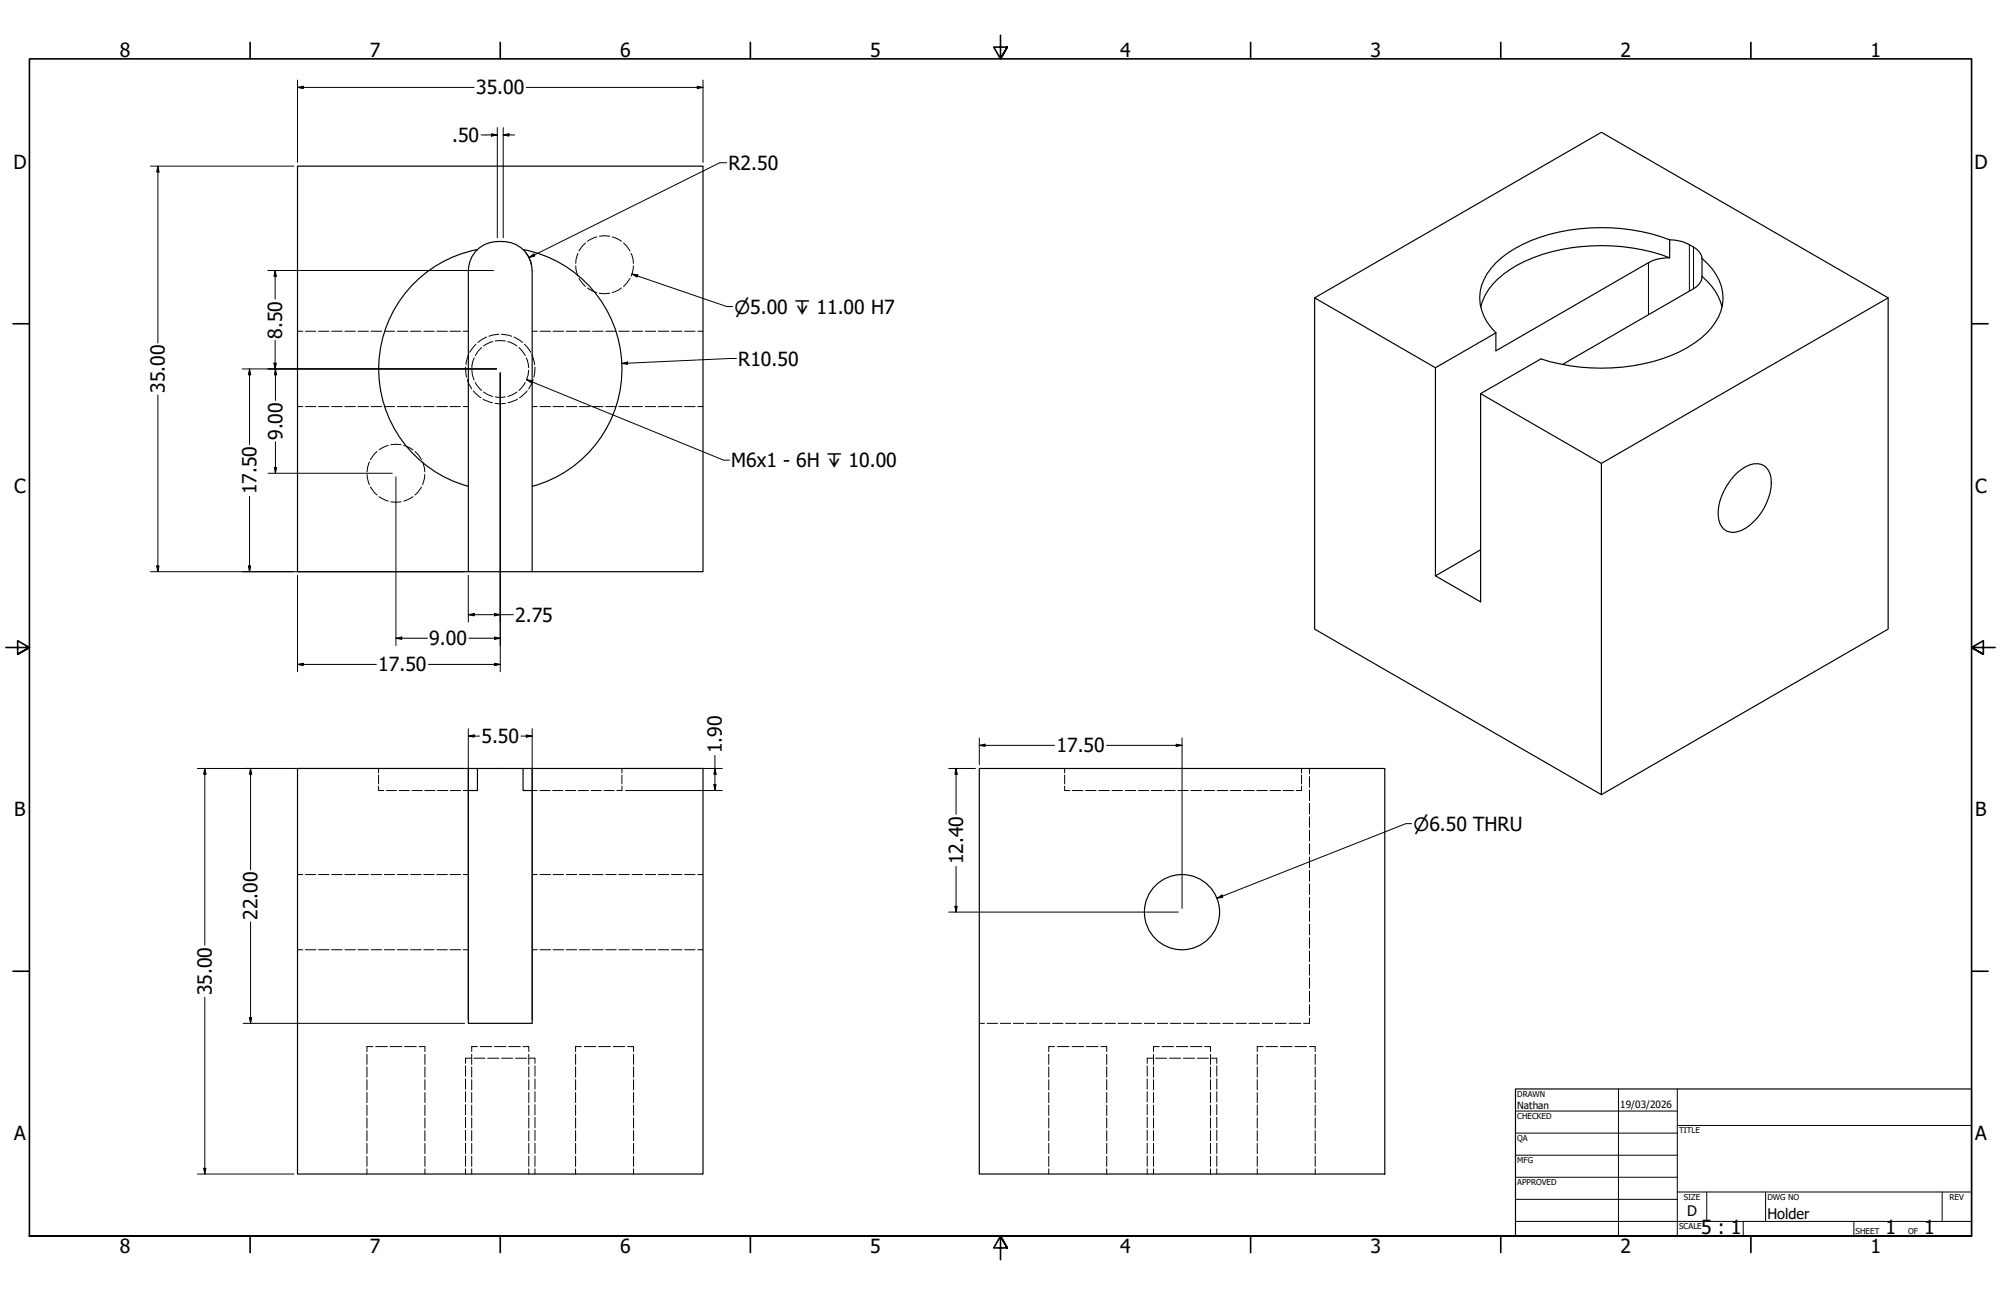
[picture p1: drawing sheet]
<svg xmlns="http://www.w3.org/2000/svg" width="864mm" height="559mm" viewBox="0 0 864 559" stroke-linecap="round" stroke-linejoin="round" font-family="sans-serif">
<!-- layer: Hidden (ANSI) -->
<g fill="none" stroke="#000" stroke-width=".43">
<path d="M248.5 114.7l.1 1.7 .8 2.7M249.4 109.3l-.8 2.7-.1 1.7M252.7 104.8l-1.4 1.4-1.4 2.1M257.6 102.2l-3 1.2-1 .7M258.7 101.9h4.4M264.2 102.2l2.9 1.2 1.1 .7M269.1 104.8l2.8 3.5M272.4 109.3l.8 2.7 .2 1.7M273.4 114.7l-.2 1.7-.8 2.7M249.9 120.1l2.8 3.5M253.6 124.3l4 1.9M258.7 126.5l2.2 .2 2.2-.2"/>
<path d="M268.2 124.3l-4 1.9M271.9 120.1l-2.8 3.5M128.4 142.9h2.3M131.8 142.9h4.5M137.5 142.9h4.5M143.1 142.9h4.6M148.8 142.9h4.6M154.5 142.9h4.5M160.1 142.9h4.6M165.9 142.9h4.5M171.5 142.9h4.6M177.2 142.9h4.5"/>
<path d="M182.9 142.9h4.5M188.5 142.9h4.6M194.2 142.9h4.6M199.9 142.9h2.2M203.6 159.8l.3 2.1 .7 2.1M204.7 154.4l-1.1 4.3M207.8 150l-2.7 3.4M212.7 147.4l-4 1.9M213.7 147.1h4.4M219.1 147.4l4 1.9M224 150l2.7 3.4M227.1 154.4l1.1 4.3"/>
<path d="M228.2 159.8l-.3 2.1-.7 2.1M229.7 142.9h2.2M233 142.9h4.6M238.7 142.9h4.6M244.4 142.9h4.5M250.1 142.9h4.5M255.7 142.9h4.6M261.4 142.9h4.5M267.1 142.9h4.6M272.8 142.9h4.5M278.4 142.9h4.6M284.1 142.9h4.6"/>
<path d="M289.8 142.9h4.5M295.5 142.9h4.5M301.1 142.9h2.3M128.4 175.5h2.3M131.8 175.5h4.5M137.5 175.5h4.5M143.1 175.5h4.6M148.8 175.5h4.6M154.5 175.5h4.5M160.1 175.5h4.6M165.9 175.5h4.5M171.5 175.5h4.6"/>
<path d="M177.2 175.5h4.5M182.9 175.5h4.5M188.5 175.5h4.6M194.2 175.5h4.6M199.9 175.5h2.2M205.1 165l2.7 3.5M208.7 169.2l3.9 1.9M213.7 171.3h4.4M223.1 169.2l-3.9 1.9M226.7 165l-2.7 3.5M229.7 175.5h2.2M233 175.5h4.6"/>
<path d="M238.7 175.5h4.6M244.4 175.5h4.5M250.1 175.5h4.5M255.7 175.5h4.6M261.4 175.5h4.5M267.1 175.5h4.6M272.8 175.5h4.5M278.4 175.5h4.6M284.1 175.5h4.6M289.8 175.5h4.5M295.5 175.5h4.5M301.1 175.5h2.3"/>
<path d="M159.4 199.3l-.8 2.8-.2 1.5M162.7 194.8l-2.8 3.5M167.6 192.2l-4 1.9M168.7 191.9h4.4M174.2 192.2l4 1.9M179.1 194.8l1.4 1.4 1.4 2.1M182.4 199.3l.8 2.8 .1 1.5M158.4 204.8l.2 1.6 .8 2.7M159.9 210.1l2.8 3.5M163.6 214.3l4 1.9M168.7 216.5h4.4M178.2 214.3l-4 1.9"/>
<path d="M181.9 210.1l-1.4 2.2-1.4 1.3M183.3 204.8l-.1 1.6-.8 2.7M163.4 339.2v1.9h2.2M163.4 331.6v1.9M163.4 334.5v3.8M268.4 339.2v1.9h-2.2M268.4 331.6v1.9M268.4 334.5v3.8M459.5 339.2v1.9h2.2M459.5 331.6v1.9M459.5 334.5v3.8M561.7 339.2v1.9h-2.3"/>
<path d="M561.7 331.6v1.9M561.7 334.5v3.8M565.1 331.6v2.3M565.1 335.1v4.6M166.8 341.1h4.3M172.3 341.1h4.4M177.8 341.1h4.4M183.3 341.1h4.5M188.8 341.1h4.5M194.4 341.1h4.4M200 341.1h2.1M229.7 341.1h2.1"/>
<path d="M233 341.1h4.4M238.5 341.1h4.5M244 341.1h4.5M249.6 341.1h4.4M255.1 341.1h4.4M260.7 341.1h4.3M462.9 341.1h4.5M468.6 341.1h4.5M474.2 341.1h4.6M479.9 341.1h4.5M485.6 341.1h4.6M491.3 341.1h4.5"/>
<path d="M497 341.1h4.5M502.6 341.1h4.6M508.3 341.1h4.5M514 341.1h4.5M519.7 341.1h4.5M525.3 341.1h4.6M531.1 341.1h4.5M536.7 341.1h4.6M542.4 341.1h4.5M548.1 341.1h4.5M553.7 341.1h4.6M565.1 340.9v4.6"/>
<path d="M565.1 346.6v4.7M565.1 352.4v4.7M565.1 358.2v4.6M128.4 377.4h2.3M131.8 377.4h4.5M137.5 377.4h4.5M143.1 377.4h4.6M148.8 377.4h4.6M154.5 377.4h4.5M160.1 377.4h4.6M165.9 377.4h4.5M171.5 377.4h4.6"/>
<path d="M177.2 377.4h4.5M182.9 377.4h4.5M188.5 377.4h4.6M194.2 377.4h4.6M199.9 377.4h2.2M229.7 377.4h2.2M233 377.4h4.6M238.7 377.4h4.6M244.4 377.4h4.5M250.1 377.4h4.5M255.7 377.4h4.6M261.4 377.4h4.5"/>
<path d="M267.1 377.4h4.6M272.8 377.4h4.5M278.4 377.4h4.6M284.1 377.4h4.6M289.8 377.4h4.5M295.5 377.4h4.5M301.1 377.4h2.3M565.1 364v4.7M565.1 369.8v4.7M565.1 375.6v4.6M565.1 381.4v4.6M565.1 387.2v4.6"/>
<path d="M565.1 392.9v4.7M565.1 398.8v4.6M128.4 409.8h2.3M131.8 409.8h4.5M137.5 409.8h4.5M143.1 409.8h4.6M148.8 409.8h4.6M154.5 409.8h4.5M160.1 409.8h4.6M165.9 409.8h4.5M171.5 409.8h4.6M177.2 409.8h4.5"/>
<path d="M182.9 409.8h4.5M188.5 409.8h4.6M194.2 409.8h4.6M199.9 409.8h2.2M229.7 409.8h2.2M233 409.8h4.6M238.7 409.8h4.6M244.4 409.8h4.5M250.1 409.8h4.5M255.7 409.8h4.6M261.4 409.8h4.5M267.1 409.8h4.6"/>
<path d="M272.8 409.8h4.5M278.4 409.8h4.6M284.1 409.8h4.6M289.8 409.8h4.5M295.5 409.8h4.5M301.1 409.8h2.3M565.1 404.6v4.6M565.1 410.3v4.7M565.1 416.1v4.7M565.1 439.3v2.3h-2.5M565.1 421.9v4.6M565.1 427.7v4.6"/>
<path d="M565.1 433.5v4.6M158.4 454.9v4.4M160.9 451.6h-2.5v2.2M162.2 451.6h4.9M168.4 451.6h5M174.6 451.6h5M180.9 451.6h2.5v2.2M183.4 454.9v4.4M200.9 456.6h2.4M203.6 454.9v4.4M204.5 456.6h4.8M206.1 451.6h-2.5v2.2"/>
<path d="M207.3 451.6h4.9M210.5 456.6h4.8M213.4 451.6h5M216.5 456.6h4.8M219.6 451.6h4.9M222.5 456.6h4.8M225.7 451.6h2.5v2.2M228.2 454.9v4.4M228.5 456.6h2.4M248.4 454.9v4.4M250.9 451.6h-2.5v2.2M252.2 451.6h5"/>
<path d="M258.4 451.6h5M264.7 451.6h4.9M270.9 451.6h2.5v2.2M273.4 454.9v4.4M422.7 441.6h2.2M426 441.6h4.5M431.7 441.6h4.5M437.3 441.6h4.5M443 441.6h4.5M448.6 441.6h4.5M452.6 454.9v4.4M454.3 441.6h4.5"/>
<path d="M455.1 451.6h-2.5v2.2M456.4 451.6h5M459.9 441.6h4.5M462.7 451.6h4.9M465.6 441.6h4.5M468.9 451.6h5M471.2 441.6h4.5M475.1 451.6h2.5v2.2M476.9 441.6h4.5M477.6 454.9v4.4M482.5 441.6h4.5M488.2 441.6h4.5"/>
<path d="M493.8 441.6h4.5M495.1 456.6h2.4M497.8 454.9v4.4M498.7 456.6h4.9M499.5 441.6h4.5M500.3 451.6h-2.5v2.2M501.5 451.6h5M504.8 456.6h4.7M505.1 441.6h4.6M507.7 451.6h4.9M510.7 456.6h4.9M510.8 441.6h4.5"/>
<path d="M513.8 451.6h4.9M516.4 441.6h4.6M516.8 456.6h4.7M519.9 451.6h2.5v2.2M522.1 441.6h4.5M522.4 454.9v4.4M522.7 456.6h2.4M527.7 441.6h4.6M533.4 441.6h4.5M539.1 441.6h4.5M542.6 454.9v4.4M544.7 441.6h4.5"/>
<path d="M545.1 451.6h-2.5v2.2M546.4 451.6h5M550.4 441.6h4.7M552.6 451.6h5.1M556.4 441.6h5M558.9 451.6h5M565.1 451.6h2.5v2.2M567.6 454.9v4.4M158.4 460.4v4.4M158.4 465.9v4.4M158.4 471.4v4.4M158.4 476.9v4.4"/>
<path d="M183.4 460.4v4.4M183.4 465.9v4.4M183.4 471.4v4.4M183.4 476.9v4.4M203.6 460.4v4.4M203.6 465.9v4.4M203.6 471.4v4.4M203.6 476.9v4.4M228.2 460.4v4.4M228.2 465.9v4.4M228.2 471.4v4.4M228.2 476.9v4.4"/>
<path d="M248.4 460.4v4.4M248.4 465.9v4.4M248.4 471.4v4.4M248.4 476.9v4.4M273.4 460.4v4.4M273.4 465.9v4.4M273.4 471.4v4.4M273.4 476.9v4.4M452.6 460.4v4.4M452.6 465.9v4.4M452.6 471.4v4.4M452.6 476.9v4.4"/>
<path d="M477.6 460.4v4.4M477.6 465.9v4.4M477.6 471.4v4.4M477.6 476.9v4.4M497.8 460.4v4.4M497.8 465.9v4.4M497.8 471.4v4.4M497.8 476.9v4.4M522.4 460.4v4.4M522.4 465.9v4.4M522.4 471.4v4.4M522.4 476.9v4.4"/>
<path d="M542.6 460.4v4.4M542.6 465.9v4.4M542.6 471.4v4.4M542.6 476.9v4.4M567.6 460.4v4.4M567.6 465.9v4.4M567.6 471.4v4.4M567.6 476.9v4.4M158.4 482.4v4.4M158.4 487.9v4.4M158.4 493.4v4.4M158.4 498.9v4.4"/>
<path d="M183.4 482.4v4.4M183.4 487.9v4.4M183.4 493.4v4.4M183.4 498.9v4.4M203.6 482.4v4.4M203.6 487.9v4.4M203.6 493.4v4.4M203.6 498.9v4.4M228.2 482.4v4.4M228.2 487.9v4.4M228.2 493.4v4.4M228.2 498.9v4.4"/>
<path d="M248.4 482.4v4.4M248.4 487.9v4.4M248.4 493.4v4.4M248.4 498.9v4.4M273.4 482.4v4.4M273.4 487.9v4.4M273.4 493.4v4.4M273.4 498.9v4.4M452.6 482.4v4.4M452.6 487.9v4.4M452.6 493.4v4.4M452.6 498.9v4.4"/>
<path d="M477.6 482.4v4.4M477.6 487.9v4.4M477.6 493.4v4.4M477.6 498.9v4.4M497.8 482.4v4.4M497.8 487.9v4.4M497.8 493.4v4.4M497.8 498.9v4.4M522.4 482.4v4.4M522.4 487.9v4.4M522.4 493.4v4.4M522.4 498.9v4.4"/>
<path d="M542.6 482.4v4.4M542.6 487.9v4.4M542.6 493.4v4.4M542.6 498.9v4.4M567.6 482.4v4.4M567.6 487.9v4.4M567.6 493.4v4.4M567.6 498.9v4.4M158.4 504.4v2.2M183.4 504.4v2.2M203.6 504.4v2.2M228.2 504.4v2.2"/>
<path d="M248.4 504.4v2.2M273.4 504.4v2.2M452.6 504.4v2.2M477.6 504.4v2.2M497.8 504.4v2.2M522.4 504.4v2.2M542.6 504.4v2.2M567.6 504.4v2.2"/>
</g>
<!-- layer: Hidden Narrow (ANSI) -->
<g fill="none" stroke="#000" stroke-width=".43">
<path d="M200.9 158.4l.5 4.4M202.2 153l-1.1 4.3M205.4 148.5l-2.6 3.5M210 145.4l-3.8 2.4M215.3 144.3l-4.3 .8M216.5 144.3l4.3 .8M221.8 145.4l3.8 2.4M226.4 148.5l2.6 3.5M229.6 153l1.1 4.3M230.9 158.4l-.5 4.4M201.7 163.8l1.9 4M204.3 168.7l3.3 2.9"/>
<path d="M208.5 172.2l4.1 1.6M213.7 174.1h4.4M223.3 172.2l-4.1 1.6M227.5 168.7l-3.3 2.9M230.1 163.8l-1.9 4M200.9 456.6v2.3M200.9 459.9v4.5M230.9 456.6v2.3M230.9 459.9v4.5M495.1 456.6v2.3M495.1 459.9v4.5M525.1 456.6v2.3"/>
<path d="M525.1 459.9v4.5M200.9 465.5v4.5M200.9 471v4.5M200.9 476.6v4.5M230.9 465.5v4.5M230.9 471v4.5M230.9 476.6v4.5M495.1 465.5v4.5M495.1 471v4.5M495.1 476.6v4.5M525.1 465.5v4.5M525.1 471v4.5"/>
<path d="M525.1 476.6v4.5M200.9 482.2v4.4M200.9 487.7v4.4M200.9 493.3v4.4M200.9 498.8v4.4M230.9 482.2v4.4M230.9 487.7v4.4M230.9 493.3v4.4M230.9 498.8v4.4M495.1 482.2v4.4M495.1 487.7v4.4M495.1 493.3v4.4"/>
<path d="M495.1 498.8v4.4M525.1 482.2v4.4M525.1 487.7v4.4M525.1 493.3v4.4M525.1 498.8v4.4M200.9 504.4v2.2M230.9 504.4v2.2M495.1 504.4v2.2M525.1 504.4v2.2"/>
</g>
<!-- layer: Visible (ANSI) -->
<g fill="none" stroke="#000" stroke-width=".51">
<path d="M202.1 116.7v130h27.6v-130M206.1 107.7a12.5 12.5 0 0 0-3.9 9M206.1 107.7a52.5 52.5 0 0 0-42.6 49.5 52.5 52.5 0 0 0 38.7 52.7M214.6 104.2h2.6M214.7 104.3a12.5 12.5 0 0 0-8.6 3.4M217.1 104.3a12.5 12.5 0 0 1 12.5 12.4M225.8 107.7a52.5 52.5 0 0 1 42.6 49.5 52.5 52.5 0 0 1-38.7 52.7M720.6 103.5a17.3 17.3 0 0 1 13.3 5.8l.7 2.2M720.6 111.3a18.7 18.7 0 0 0-9.1 2l-65.9 38.1v-7.8M720.6 103.5a84.1 84.1 0 0 0-63.4 2 31.7 31.7 0 0 0-17.8 17.8 20.2 20.2 0 0 0 6.2 20.3M720.6 111.3a84.5 84.5 0 0 0-62.4 1.4 33.5 33.5 0 0 0-18.4 17.2l-.7 2.5M720.6 103.5v7.8"/>
<path d="M734.6 119.3a6 6 0 0 1-3.7 5.3l-56.6 32.7M734.6 111.5a21.2 21.2 0 0 1 8.2 22.6 29.7 29.7 0 0 1-14.8 16 81.4 81.4 0 0 1-54.7 6.9l-8.3-2.1-26 15v89.8l-19.5-11.2 19.5-11.3M734.6 119.3a24.9 24.9 0 0 1 8.6 13.1M734.6 111.5v7.8M567.4 128.5v143l123.7 71.4v-142.9M814.9 128.5v143l-123.8 71.4M619.5 158.7l-52.1-30.2 123.7-71.4 123.8 71.4-123.8 71.5-52.1-30.1M645.6 143.6l-26.1 15.1v89.8M749.9 203.8a11.1 11.1 0 0 1 10.1-3.5 7.5 7.5 0 0 1 4.5 8 24.7 24.7 0 0 1-12.9 20.6 6.6 6.6 0 0 1-7-.1 6.6 6.6 0 0 1-3-6.3 25.2 25.2 0 0 1 8.3-18.7zM202.1 246.7h-73.7v-175h175v175h-73.7M202.1 331.6v110h27.6v-110M202.1 331.6h-73.7v175h175v-175h-77.7"/>
<path d="M202.1 331.6h4M422.7 331.6h175v175h-175zM202.1 341.1h4v-9.5h19.6v9.5h4"/>
<circle cx="510.1" cy="393.6" r="16.2"/>
</g>
<!-- layer: Visible Narrow (ANSI) -->
<path d="M711.5 113.3v22.5M729.1 105.6v20M730.9 106.6v18" fill="none" stroke="#000" stroke-width=".43"/>
<!-- layer: Border (ANSI) -->
<g fill="none" stroke="#000" stroke-width=".7">
<path d="M107.9 18.3v7.1M215.9 18.3v7.1M323.8 18.3v7.1M431.8 15.2v10.2l-2.9-5.1h5.8l-2.9 5.1 2.9-5.1M539.8 18.3v7.1M647.7 18.3v7.1M755.6 18.3v7.1M5.6 139.7h7.1M850.9 139.7h7.1M2.5 279.4h10.2l-5.1-2.9v5.8l5.1-2.9-5.1 2.9M861.1 279.4h-10.2l5.1-2.9v5.8l-5.1-2.9 5.1 2.9M5.6 419.1h7.1"/>
<path d="M850.9 419.1h7.1M12.7 533.4v-508h838.2v508h-838.2h838.2M107.9 533.4v7.1M215.9 533.4v7.1M323.8 533.4v7.1M434.7 538.5l-2.9-5.1 2.9 5.1h-5.8l2.9-5.1v10.2M539.8 533.4v7.1M647.7 533.4v7.1M755.6 533.4v7.1"/>
</g>
<!-- layer: Title (ANSI) -->
<g fill="none" stroke="#000" stroke-width=".43">
<path d="M654 479.4h69.9M698.5 469.9v63.5M723.9 469.9v63.5M654 488.9h69.9M654 498.5h69.9M723.9 485.6h127M654 508h69.9M654 517.5h69.9M723.9 514.3h127M736.6 514.3v12.7M762 514.3v12.7M838.2 514.3v12.7"/>
<path d="M654 527h196.9M752.3 527v6.4M800.1 527v6.4"/>
</g>
<path d="M654 469.9h196.9v63.5h-196.9z" fill="none" stroke="#000" stroke-width=".51"/>
<!-- layer: Dimension (ANSI) -->
<g fill="none" stroke="#000" stroke-width=".43">
<path d="M128.4 37.7l2.5-.5v1zM128.4 37.7h76.3M128.4 34.5v35.6M227.1 37.7h76.3M300.9 37.2l2.5 .5-2.5 .5zM303.4 34.5v35.6M207.6 58.2h7M212.2 57.7l2.4 .5-2.4 .5zM214.6 55.1v47.5M217.2 58.2l2.4-.5v1zM217.2 58.2h4.9M217.2 55.1v47.5"/>
<path d="M65 71.7h61.8M68.1 71.7l.5 2.5h-1zM68.1 71.7v76.3M313.6 70.2h-3l-82.3 40.9M115.6 116.7h97.4M118.7 116.7l.6 2.5h-1.1zM118.7 116.7v12.3M226.8 108.9a12.5 12.5 0 0 1 2.5 5.3M228.3 111.1l2.1-1.5 .4 .9zM104.5 159.2h109.8M107.7 159.2l.5 2.5h-1zM107.7 159.2v32.6"/>
<path d="M118.2 156.7h1.1l-.6 2.5zM118.7 146.9v12.3M118.9 159.2l.5 2.5h-1zM118.9 159.2v13.6M268.4 156.8l2.4-.6 .1 1zM317.8 154.7l-49.4 2.1M68.1 170.4v76.3M215.9 160.8v129.1M118.9 190.6v13.6M107.7 214.2v32.5M115.7 204.2h53.6M118.4 201.7h1l-.5 2.5z"/>
<path d="M170.9 205.8v72.8M65 246.7h135.5M67.6 244.2h1l-.5 2.5zM107.2 244.2h1l-.5 2.5zM128.4 248.3v41.6M202.1 248.3v20.1M170.9 275.4l2.5-.5v1zM170.9 275.4h13.6M202.1 265.2l2.6-.5v1zM202.1 265.2h19.5M202.3 275.4h13.6M213.4 274.9l2.5 .5-2.5 .5z"/>
<path d="M213.4 264.7l2.5 .5-2.5 .5zM128.4 286.7l2.5-.5v1zM128.4 286.7h34M184.9 286.7h31M213.4 286.2l2.5 .5-2.5 .5zM202.1 317.6l2.6-.5v1zM202.1 317.6h4.8M202.1 314.5v125.5M224.9 317.6h4.8M227.1 317.1l2.6 .5-2.6 .5zM229.7 314.5v125.5M422.7 318.5v11.5"/>
<path d="M510.2 318.5v73.5M85.2 331.6h115.3M88.4 331.6l.5 2.5h-1zM88.4 331.6v76.3M108.1 331.6l.5 2.5h-1zM108.1 331.6v43.7M270 331.6h41.7M308.1 338.6h1l-.6 2.5zM308.5 331.6l.6 2.5h-1zM308.5 325.9v15.2M409.4 331.6h11.6M412.6 331.6l.5 2.5h-1z"/>
<path d="M412.6 331.6v19.7M422.7 321.6l2.4-.5v1zM422.7 321.6h32.5M477.6 321.6h32.6M507.6 321.1l2.6 .5-2.6 .5zM270 341.1h41.7M412.6 373.8v19.8M108.1 397.8v43.8M409.4 393.6h99.1M412.1 391.1h1l-.5 2.5zM88.4 430.3v76.3M107.6 439.1h1l-.5 2.5z"/>
<path d="M105 441.6h95.5M85.2 506.6h41.6M87.9 504.1h1l-.5 2.5z"/>
</g>
<g fill="#000">
<path d="M128.4 37.7l2.5-.5v1zM300.9 37.2l2.5 .5-2.5 .5zM212.2 57.7l2.4 .5-2.4 .5zM217.2 58.2l2.4-.5v1zM68.1 71.7l.5 2.5h-1zM118.7 116.7l.6 2.5h-1.1zM228.3 111.1l2.1-1.5 .4 .9zM118.2 156.7h1.1l-.6 2.5zM268.4 156.8l2.4-.6 .1 1zM107.7 159.2l.5 2.5h-1zM118.9 159.2l.5 2.5h-1zM118.4 201.7h1l-.5 2.5z"/>
<path d="M67.6 244.2h1l-.5 2.5zM107.2 244.2h1l-.5 2.5zM170.9 275.4l2.5-.5v1zM202.1 265.2l2.6-.5v1zM213.4 274.9l2.5 .5-2.5 .5zM213.4 264.7l2.5 .5-2.5 .5zM128.4 286.7l2.5-.5v1zM213.4 286.2l2.5 .5-2.5 .5zM202.1 317.6l2.6-.5v1zM227.1 317.1l2.6 .5-2.6 .5zM88.4 331.6l.5 2.5h-1zM108.1 331.6l.5 2.5h-1z"/>
<path d="M308.1 338.6h1l-.6 2.5zM308.5 331.6l.6 2.5h-1zM412.6 331.6l.5 2.5h-1zM422.7 321.6l2.4-.5v1zM507.6 321.1l2.6 .5-2.6 .5zM412.1 391.1h1l-.5 2.5zM107.6 439.1h1l-.5 2.5zM87.9 504.1h1l-.5 2.5z"/>
</g>
<!-- layer: Symbol (ANSI) -->
<path d="M272.7 118.2l2.6 .4-.3 1zM272.7 118.2l40.9 14.1h2.6M227.3 163.8l2.5 .5-.4 1zM227.3 163.8l85 34.8h2.5M609.2 355.4h-2.5l-81.4 32.2M525.3 387.6l2.1-1.4 .3 1z" fill="none" stroke="#000" stroke-width=".43"/>
<path d="M272.7 118.2l2.6 .4-.3 1zM227.3 163.8l2.5 .5-.4 1zM525.3 387.6l2.1-1.4 .3 1z" fill="#000"/>
<g font-size="8.4">
<text x="51.7" y="24.4">8</text>
<text x="159.6" y="24.4">7</text>
<text x="267.6" y="24.4">6</text>
<text x="375.5" y="24.4">5</text>
<text x="483.5" y="24.4">4</text>
<text x="591.4" y="24.4">3</text>
<text x="699.4" y="24.4">2</text>
<text x="807.3" y="24.4">1</text>
<text x="205.5" y="40.8">35.00</text>
<text x="195.1" y="61.3">.50</text>
<text x="5.8" y="72.9">D</text>
<text x="314.5" y="73.3">R2.50</text>
<text x="852.1" y="72.9">D</text>
<text x="121.8" y="146.1" transform="rotate(-90 121.8 146.1)">8.50</text>
<text x="318.6" y="157.7">R10.50</text>
<text x="71.2" y="169.7" transform="rotate(-90 71.2 169.7)">35.00</text>
<text x="121.9" y="189.9" transform="rotate(-90 121.9 189.9)">9.00</text>
<text x="315.6" y="201.6">M6x1 - 6H ↧ 10.00</text>
<text x="6.1" y="212.6">C</text>
<text x="110.7" y="213.4" transform="rotate(-90 110.7 213.4)">17.50</text>
<text x="852.4" y="212.6">C</text>
<text x="222.4" y="268.3">2.75</text>
<text x="185.3" y="278.4">9.00</text>
<text x="163.3" y="289.8">17.50</text>
<text x="207.8" y="320.7">5.50</text>
<text x="311.6" y="325.1" transform="rotate(-90 311.6 325.1)">1.90</text>
<text x="455.9" y="324.7">17.50</text>
<text x="6.2" y="352.3">B</text>
<text x="852.5" y="352.3">B</text>
<text x="415.7" y="373" transform="rotate(-90 415.7 373)">12.40</text>
<text x="111.2" y="397" transform="rotate(-90 111.2 397)">22.00</text>
<text x="91.4" y="429.5" transform="rotate(-90 91.4 429.5)">35.00</text>
<text x="6.1" y="492">A</text>
<text x="852.4" y="492">A</text>
<text x="734.3" y="532.5">5 : 1</text>
<text x="813.8" y="532.6">1</text>
<text x="830.5" y="532.6">1</text>
<text x="51.7" y="540.5">8</text>
<text x="159.6" y="540.5">7</text>
<text x="267.6" y="540.5">6</text>
<text x="375.5" y="540.5">5</text>
<text x="483.5" y="540.5">4</text>
<text x="591.4" y="540.5">3</text>
<text x="699.4" y="540.5">2</text>
<text x="807.3" y="540.5">1</text>
</g>
<g font-size="7.9">
<text x="316.9" y="135.3">⌀5.00 ↧ 11.00 H7</text>
<text x="610" y="358.5">⌀6.50 THRU</text>
</g>
<g font-size="6.3">
<text x="728.1" y="524.9">D</text>
<text x="762.8" y="526.2">Holder</text>
</g>
<g font-size="4.3">
<text x="654.8" y="478.6">Nathan</text>
<text x="699.3" y="478">19/03/2026</text>
</g>
<g font-size="3.5">
<text x="654.8" y="473.2">DRAWN</text>
<text x="654.8" y="482.8">CHECKED</text>
<text x="724.7" y="488.9">TITLE</text>
<text x="654.8" y="492.3">QA</text>
<text x="654.8" y="501.8">MFG</text>
<text x="654.8" y="511.4">APPROVED</text>
<text x="726.7" y="517.7">SIZE</text>
<text x="762.8" y="517.7">DWG NO</text>
<text x="841.4" y="517.7">REV</text>
<text x="724.7" y="530.4">SCALE</text>
<text x="800.9" y="532.6">SHEET</text>
<text x="823.6" y="532.6">OF</text>
</g>
</svg>
